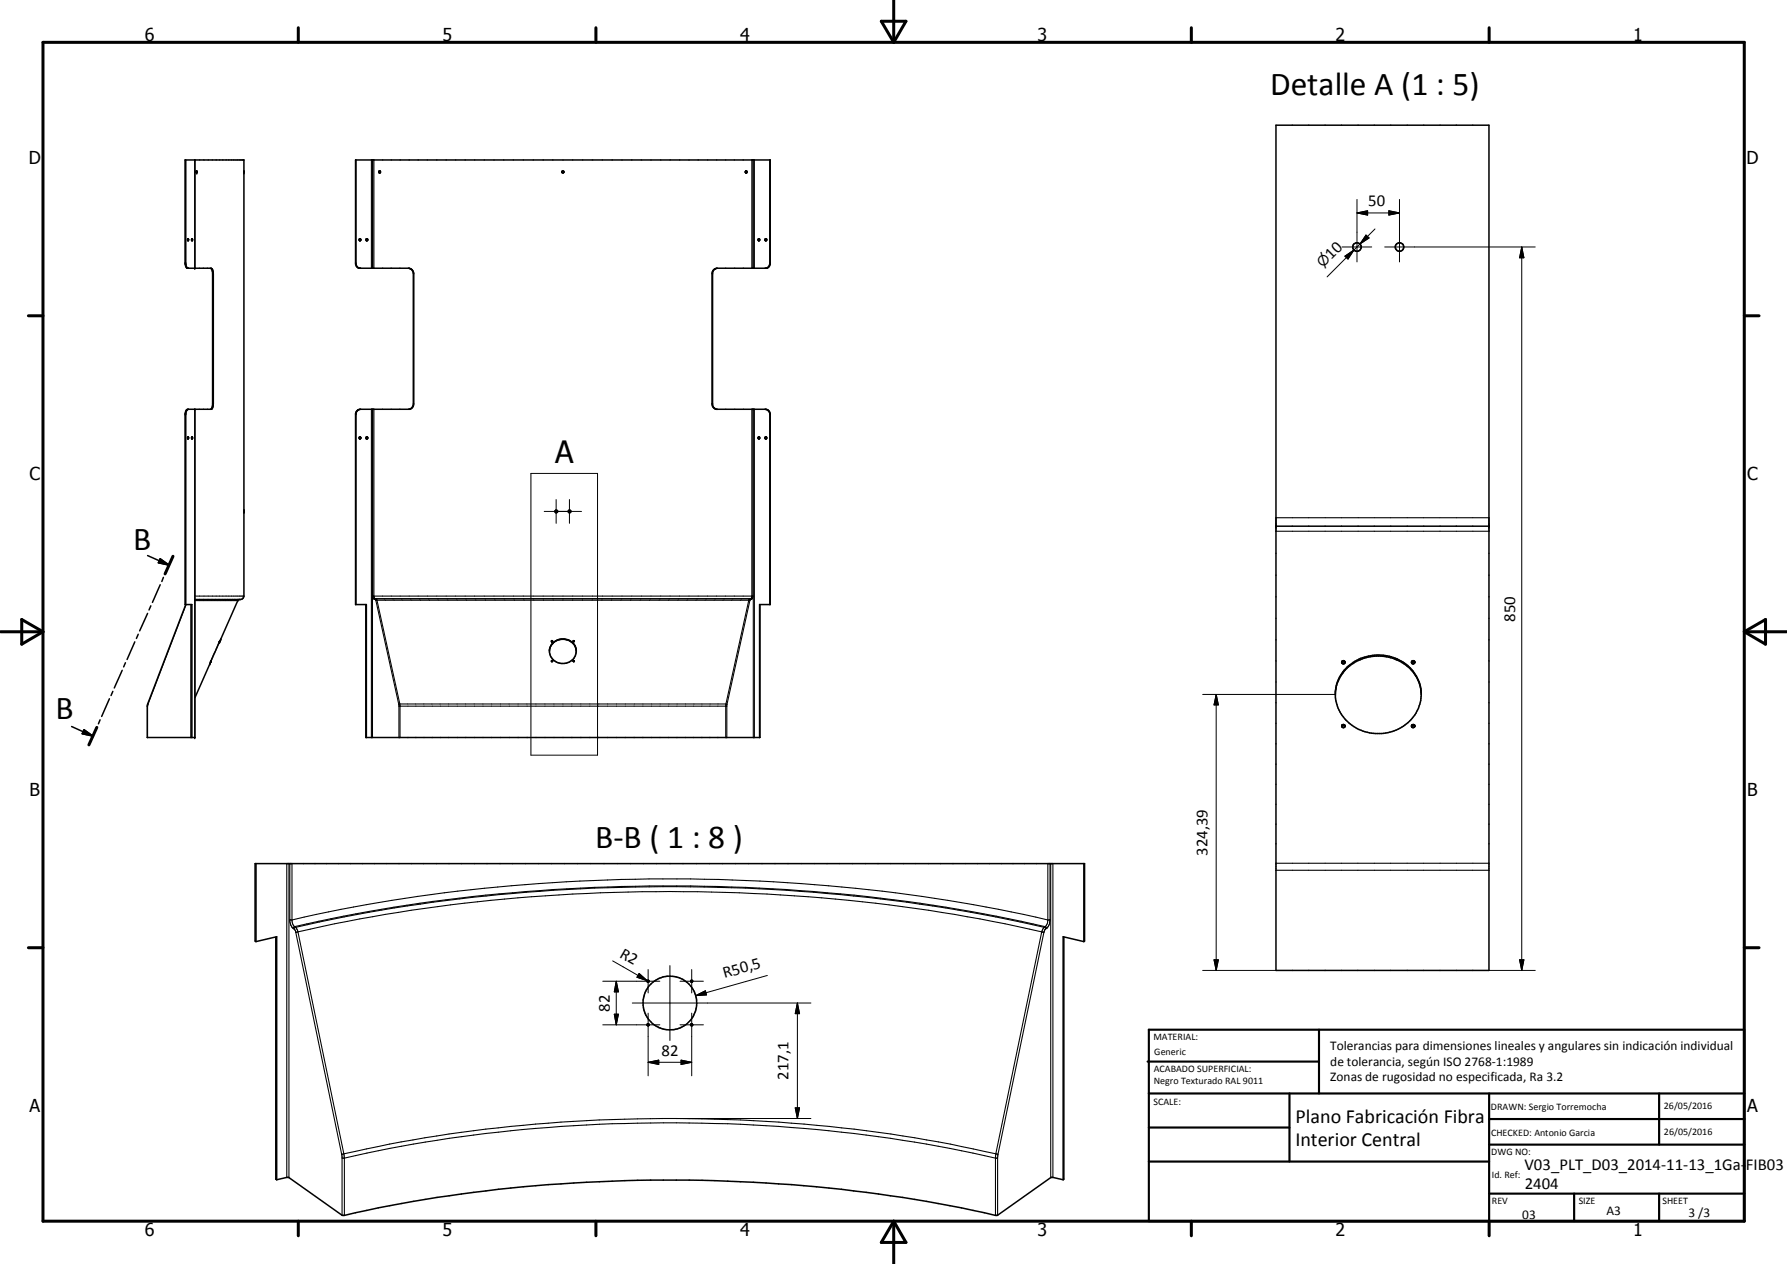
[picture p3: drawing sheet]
<svg xmlns="http://www.w3.org/2000/svg" width="420mm" height="297mm" viewBox="0 0 420 297" stroke-linecap="round" stroke-linejoin="round" font-family="sans-serif">
<g fill="none" stroke="#000" stroke-width=".35">
<path d="M43.7 37.6v24.2l.1 .7 .4 .5M45.8 37.6v25.4M83.7 37.6v24.2l.2 .7 .6 .5M181 37.6v24.5l-.5 .8-.4 .1M300 29.4h50.1v198.6h-50.1zM44.1 56.1l.3 .2-.2 .3zM44.1 56.1v.4M45.1 56.1v.4M45.2 56.1l.1 .2-.1 .3-.2-.1zM46.1 40.2v.4M46.2 40.2l.1 .1v.3zM84.6 56.1l.1 .2-.1 .3"/>
<path d="M84.6 56.1l.3 .2-.3 .3M84.6 56.1l-.2 .2 .2 .3M86.1 56.1a.22 .22 0 0 1 .3 .2 .22 .22 0 0 1-.3 .3zM86.2 56.1l.3 .2-.1 .2-.2 .1M89.1 40.3l.3-.1 .1 .2-.1 .2-.3-.1zM89.3 40.2v.4M89.4 40.5v.1M132.1 40.3l.3-.1 .2 .2-.4 .2zM175.2 40.5l.1 .1M175.3 40.2l.3 .1-.1 .3-.3-.2zM175.4 40.2v.4M178.3 56.1l.3 .2-.2 .3-.2-.3z"/>
<path d="M178.5 56.1l-.2 .2 .2 .3M180 56.1v.5M180 56.1l.3 .2-.3 .3M180.1 56.1l-.2 .1v.3l.2 .1M49.5 63l.4 .4 .1 .7v31.1l-.1 .6-.3 .4M96 63l.9 .4 .4 .9-.1 31.1-.4 .6-.5 .2h-11.6l-.6 .2-.5 .8v44.9h2.5v31.2M96.3 63.1l-11.8-.1-.7-.5-.2-.4v-24.5h97.5v24.5l-.2 .4-.7 .5h-11.6l-.8 .4-.3 .4-.1 31.1 .4 .9 .6 .4M96.5 63.2l.3 .2 .4 .7v31.1l-.4 .6-.5 .4M168.7 63l-.9 .4-.3 .7v31.1l.2 .4 .5 .5M44.3 96.2l-.5 .4-.1 .9v44.6l-9 23.4-.1 7.8h11.2v-77.1M84.8 96.2l-.4 .1-.5 .4-.2 .8v44.6M168.3 96.2l12.1 .1"/>
<path d="M179.9 96.2l.7 .2 .5 .8v44.9h-2.5v31.2M180.5 96.4l.5 .8v44.9M44.1 102.7a.21 .21 0 0 1 .3 .2 .21 .21 0 0 1-.3 .2zM44.1 102.7v.4M45.1 102.7v.4M45.2 102.7l.1 .2-.1 .3-.2-.2zM84.6 102.7l.3 .2-.3 .3M84.6 102.7l.1 .1-.1 .4M84.6 102.7l-.2 .2 .2 .3M86.2 102.7l.2 .2-.3 .2v-.4l.4 .2-.1 .2-.2 .1M178.4 103.2l.2-.1v-.4a.24 .24 0 0 0-.4 .2 .24 .24 0 0 0 .3 .3M178.5 102.7l-.1 .4"/>
<path d="M180 102.7a.24 .24 0 0 1 .3 .3 .24 .24 0 0 1-.4 0v-.2l.2-.1M180 102.7l-.1 .2 .2 .3M34.7 130.6l5 2.2M37.7 131.3l2 1.5-2.5-.6zM37.7 137.4l-1.9 4.2M38.4 135.7l-.4 1M40.7 130.7l-1.9 4.2M300 123.7h50.1M28.7 157.5l-1.8 4.2M29.5 155.7l-.4 1M31.7 150.8l-1.8 4.2M32.5 149.1l-.4 .9"/>
<path d="M34.7 144.1l-1.9 4.2M35.5 142.4l-.5 .9M44.9 142.1v31.2M45.8 140.9h10.7l.6-.3 .3-.5v-102.5h-13.9v24.5l.5 .9h5.6a1.33 1.33 0 0 1 .6 1.3l-.1 31.3-.4 .6h-5.6l-.3 .2-.3 .8v44.9h1.6v31.2M49.5 155.6h.1M49.6 155.5l-3.8 8.5M49.6 155.5l-.1 .1M49.6 155.4v.1M49.6 155.3v.1M51.6 150.9l-2 4.5M51.7 150.7l-.1 .2M51.7 150.6v.1"/>
<path d="M51.7 150.7l-.1 .1M56.2 140.9l-.3 .2-4.3 9.8M86 142.1v31.2h92.7v-31.2M88.2 140.7h88.3M129.6 151.6a3.3 3.3 0 0 1 5.6 .1M129.6 151.7l-.4 1.1M129.6 151.6a3.1 3.1 0 0 0 1 3.9 3.1 3.1 0 0 0 3.9-.4l.7-.9 .3-1.1M129.7 155.4h.2M129.7 150.6l.1-.1 .1 .2zM129.7 150.7h.2M129.7 155.4v.1M129.7 150.7v.1"/>
<path d="M129.9 150.7l-.1 .1M129.9 155.4l-.2-.2v.2M129.9 155.4l-.2 .1M130.3 150.9l-.7 .8M130.6 150.7a3.4 3.4 0 0 1 4.5 1M134.8 155.4h.2M134.8 155.4l.1-.2 .1 .2M134.8 150.7l.1-.2 .1 .2M134.8 150.6v.1h.2M134.8 150.7h.2M134.8 150.7l.1 .1M135 150.6h.1"/>
<path d="M135 150.7l-.1 .1M135 150.6v.1M135.1 151.7l.2 .2M135.2 151.9l.3 .6M135.3 152.2l.2 .3M135.5 152.5v.5M135.5 152.5v.6M315.5 155.7l.3 .3 .4-.3M315.5 155.7a.38 .38 0 0 1 .4-.5 .38 .38 0 0 1 .3 .5M315.5 155.7l.4-.2 .4 .2M315.5 155.8l.1 .1M331.9 155.7l.1 .2a.41 .41 0 0 0 .6-.2"/>
<path d="M331.9 155.7l.4-.2 .3 .2M332.1 155.3h.1M332.1 155.3l-.2 .2v.2M332.2 155.3h.2M332.4 155.3h.1M332.5 155.3l.1 .4M16.8 170.7l5 2.3M19.8 171.5l2 1.5-2.5-.6zM22.8 170.9l-1.9 4.1M23.5 169.2l-.4 .9M25.7 164.2l-1.8 4.2M26.5 162.5l-.4 .9"/>
<path d="M314 162.5a9.9 9.9 0 0 0 12.8 9.5 9.4 9.4 0 0 0 7.4-8.8M314 162.3a10.1 10.1 0 0 1 14.3-7.2 9.1 9.1 0 0 1 5.7 6.4l.1 .8M315.5 170.8l.3 .2 .4-.2M315.5 170.7l.4-.2 .4 .2M315.5 170.8v-.5h.4l.4 .3-.1 .2M315.8 170.3h-.1M316 170.3h.1M316.2 170.4v.1M331.9 170.8l.3 .2 .4-.2M331.9 170.8l.1-.5h.3l.3 .2v.3M331.9 170.7l.4-.2 .3 .2M332.2 170.3h-.1"/>
<path d="M332.4 170.3h.1M334.1 162.3l.1 .9M334.1 162.3a10 10 0 0 0-12.3-8.1 10.9 10.9 0 0 0-4.8 2.3 8.6 8.6 0 0 0-3 6.3M60.2 202.9v18.4M254.8 202.9v18.4M60.2 221.3l-.2-.2v-18.2h195v18.2l-.2 .2M60.2 221.3l4.9-1.2v57.1M64.8 220.2v56.9l.3 .1M152.2 230.4h.4v.4h-.4zM250.1 220.2v56.9l-.1 .1M254.8 221.3l-4.8-1.2v57.1M152.2 240.7l.3-.1 .1 .4h-.4z"/>
<path d="M162.5 240.6l.4 .2-.3 .3-.2-.2zM65.1 277.2l2.3-.5h.5l12.6 8.9a359.1 359.1 0 0 1 150.9-.6l3.1 .6 12.5-8.9h.6l2.4 .5"/>
<circle cx="319.1" cy="58.1" r="1"/>
<circle cx="329.1" cy="58" r=".99"/>
<circle cx="130.8" cy="120.2" r=".33"/>
<circle cx="133.9" cy="120.2" r=".31"/>
<circle cx="157.5" cy="235.7" r="6.3"/>
<circle cx="162.6" cy="230.6" r=".25"/>
</g>
<g fill="#000">
<circle cx="45.8" cy="37.6" r=".18"/>
<circle cx="46.3" cy="40.6" r=".18"/>
<circle cx="46.3" cy="40.2" r=".18"/>
<circle cx="57.4" cy="40.6" r=".18"/>
<circle cx="57.4" cy="40.2" r=".18"/>
<circle cx="45.8" cy="63" r=".18"/>
<circle cx="45.8" cy="96.2" r=".18"/>
<circle cx="57.4" cy="119.9" r=".18"/>
<circle cx="300" cy="123.7" r=".18"/>
<circle cx="350.1" cy="123.7" r=".18"/>
<circle cx="49.3" cy="156" r=".18"/>
<circle cx="49.6" cy="155.3" r=".18"/>
<circle cx="51.6" cy="150.9" r=".18"/>
<circle cx="51.7" cy="150.7" r=".18"/>
<circle cx="51.9" cy="150.2" r=".18"/>
<circle cx="129.7" cy="150.7" r=".18"/>
<circle cx="45.8" cy="173.3" r=".18"/>
</g>
<g fill="none" stroke="#000" stroke-width=".25">
<path d="M45.8 37.6v25.4M87.3 37.6v25.4M87.6 37.6v25.4M87.7 37.6v25.4M87.9 37.6v25.4M176.8 37.6v25.4M177 37.6v25.4M177.1 37.6v25.4M177.4 37.6v25.4M43.5 61.8h.2M50 64.3h.2M83.6 61.8h.1"/>
<path d="M97.2 64.3h.1M167.4 64.3h.1M181 61.8h.1M43.5 97.5h.2M45.8 96.2v77.1M50 94.9h.2M83.6 97.5h.1M87.3 96.2v77.1M87.6 96.2v77.1M87.7 96.2v44l.1 .5 .3 .2M87.9 96.2v44l.3 .7M97.2 94.9h.1"/>
<path d="M167.4 94.9h.1M176.8 96.2v44l-.3 .7M177 96.2v44l-.1 .4-.3 .3M177.1 96.2v77.1M177.4 96.2v77.1M181 97.5h.1M300 121.7h50.1M300 124.8h50.1M43.8 142.1l-9 23.4M45.8 140.1h11.6M45.8 141.1h10.1M55.9 141.1h.1"/>
<path d="M87.7 140.1h89.3M88.1 140.9l.3 .2M88.1 140.9l.3-.2 .2 .4M88.4 141.1l5.4 24.4M88.6 141.1h-.2M88.6 141.1h87.5M88.6 141.1l5.4 24.3M176.1 141.1h.2M176.1 141.1l-5.4 24.3M176.3 141.1l-5.4 24.4M176.6 140.9l-.3 .2M176.6 140.9v-.2h-.3l-.2 .4"/>
<path d="M34.6 165.9h.1M34.7 165.5h.1M34.7 165.9v7.4M34.8 165.5l-.1 .4M93.8 165.5v7.8M93.8 165.9h77.1M94 165.4l-.2 .1M94 165.4h76.7M94 165.4l.1 7.9M170.7 165.4l.2 .1M170.7 165.4l-.1 7.9M170.9 165.5v7.8"/>
<path d="M67.4 202.9v73.8M67.9 202.9v73.8M68.1 216.2h.3a416.9 416.9 0 0 1 157.5-4.1l8.9 1.6 11.6 2.5M68.1 202.9v13.7l.3 .9 .5 .7M68.7 202.9v13.5l.2 .9 .3 .5M68.9 218.2l.3 .2M69.2 218.4l.3 .7M69.2 217.8l.3 .1M69.2 217.8l-.3 .4M69.2 217.8a407.4 407.4 0 0 1 125.3-8 356.5 356.5 0 0 1 51.2 8M69.5 217.9l.6 1.1M69.5 217.9l-.3 .2v.3"/>
<path d="M69.5 217.9a405.7 405.7 0 0 1 118.5-8.4 374.4 374.4 0 0 1 57.5 8.4M69.5 219.1l10.8 52.2M70.1 219l-.6 .1M70.1 219l10.7 52.1M70.1 219a391.6 391.6 0 0 1 100.5-9.3 378.1 378.1 0 0 1 74.3 9.3M244.9 219l.5 .1M244.9 219l-10.8 52.1M245.4 219.1l-10.8 52.2M245.5 217.9l.3 .2v.3M245.5 217.9l-.6 1.1M245.6 218.6h.1M245.7 217.8l.4 .4"/>
<path d="M245.7 217.8l-.2 .1M245.8 218.4l-.4 .7M246.1 218.2l-.3 .2M246.4 202.9v13.3M246.4 216.2a1.93 1.93 0 0 1-.7 1.6M246.9 202.9v13.4l-.2 1-.6 .9M246.9 216.2h-.5M247 202.9v73.8M247.6 202.9v73.8M300 204.5h50.1M300 202.9h50.1M80.3 271.3l.1 14.3"/>
<path d="M80.4 272.1l.6 .1M80.8 271.1l-.5 .2M80.8 271.1l.2 1.1M80.8 271.1a321 321 0 0 1 51.1-7.4 355.8 355.8 0 0 1 96.9 6.3l5.3 1.1M81 272.2v13.4M234.1 271.1l.5 .2M234.1 271.1l-.1 14.5M234.6 272.1l-.1 .1a335.2 335.2 0 0 0-51.4-7.5 357.4 357.4 0 0 0-99.5 6.9l-2.6 .6M234.6 271.3v14.3"/>
</g>
<g fill="none" stroke="#000" stroke-width=".71">
<path d="M10.1 9.9h400v277.1h-400zM70.1 6.5v3.4M140.1 6.5v3.4M207.2 5h5.8l-2.9 4.9zM210.1 0v9.9M280.1 6.5v3.4M350.1 6.5v3.4M6.7 74.2h3.4M410.1 74.2h3.5M40.7 130.7l-1.9 4.2M.1 148.5h10M5.1 145.6l5 2.9-5 2.9z"/>
<path d="M410.1 148.5h10M410.1 148.5l5-2.9v5.8zM22.8 170.9l-1.9 4.1M6.7 222.7h3.4M410.1 222.7h3.5M70.1 287v3.4M140.1 287v3.4M210.1 287v10M210.1 287l2.9 5h-5.8zM280.1 287v3.4M350.1 287v3.4"/>
</g>
<g fill="none" stroke="#000" stroke-width=".51">
<path d="M269.8 249.5h40.3M270.1 242h140v45h-140zM270.1 257h140M303.2 257v16M310.1 242v15M350.1 257v30M390.1 257v12M270.1 265h33.1M270.1 273h80M350.1 269h60M350.1 263h60M350.1 280.5h60"/>
<path d="M370.1 280.5v6.5M390.1 280.5v6.5"/>
</g>
<g fill="none" stroke="#000" stroke-width=".24">
<path d="M315.5 58h7M319.1 50l2.5-.5v1zM319.1 50h9.9M319.1 46.9v14.7M321.2 55.2l.7 .7-2.1 1.4zM323.3 53.8l-11.3 11.3M325.6 58h35.4M326.5 49.5l2.5 .5-2.5 .5zM329 46.9v14.7M357.8 58l.5 2.6h-1zM357.8 58v170M316.2 60.2l2.1-1.4-1.4 2.1z"/>
<path d="M124.8 111.3h15.7v66.2h-15.7zM130.8 117.4v5.6M133.9 117.4v5.6M128 120.2h8.7M282.8 163.2h31.2M286 163.2l.5 2.5h-1.1zM286 163.2v64.8M141.7 230.6h13.4M144 225.8l8.2 4.7M144.4 238.3h1l-.5 2.5zM144.9 230.6l.5 2.5h-1zM144.9 230.6v10.2"/>
<path d="M148.7 235.7h42M150.3 228.8l1.9 1.7-2.4-.8zM152.4 227.8v5.5M152.4 238.1v14.7M157.5 226.9v17.6M159.9 230.6h5.5M162.6 227.8v5.5M162.6 238.1v14.7M163.6 234l2.3-1.2 .2 1zM180.4 229.2l-16.8 4.8M187.5 235.7l.5 2.5h-1zM187.5 235.7v27.1"/>
<path d="M282.8 228h17.2M285.4 225.6h1.1l-.5 2.4zM350.1 228h10.9M357.3 225.6h1l-.5 2.4zM141.7 240.8h13.4M152.4 249.6l2.5-.5v1zM152.4 249.6h10.2M159.9 240.8h5.5M160.1 249.1l2.5 .5-2.5 .5zM157.5 262.8h33.2M187 260.3h1l-.5 2.5z"/>
</g>
<g fill="#000">
<path d="M321.2 55.2l.7 .7-2.1 1.4zM319.1 50l2.5-.5v1zM326.5 49.5l2.5 .5-2.5 .5zM316.2 60.2l2.1-1.4-1.4 2.1zM357.8 58l.5 2.6h-1zM37.7 131.3l2 1.5-2.5-.6zM19.8 171.5l2 1.5-2.5-.6zM286 163.2l.5 2.5h-1.1zM144.4 238.3h1l-.5 2.5zM144.9 230.6l.5 2.5h-1zM150.3 228.8l1.9 1.7-2.4-.8zM163.6 234l2.3-1.2 .2 1z"/>
<path d="M187.5 235.7l.5 2.5h-1zM285.4 225.6h1.1l-.5 2.4zM357.3 225.6h1l-.5 2.4zM152.4 249.6l2.5-.5v1zM160.1 249.1l2.5 .5-2.5 .5zM187 260.3h1l-.5 2.5z"/>
</g>
<g font-size="7.9">
<text x="298.6" y="22.3">Detalle A (1 : 5)</text>
<text x="31.3" y="129.2">B</text>
<text x="13.1" y="168.9">B</text>
<text x="139.9" y="199.4">B-B ( 1 : 8 )</text>
</g>
<text font-size="7.2" x="130.5" y="108.9">A</text>
<g font-size="4.7">
<text x="304.6" y="263.9">Plano Fabricación Fibra</text>
<text x="304.6" y="269.3">Interior Central</text>
</g>
<g font-size="4.2">
<text x="34" y="9.6">6</text>
<text x="104" y="9.6">5</text>
<text x="174" y="9.6">4</text>
<text x="244" y="9.6">3</text>
<text x="314" y="9.6">2</text>
<text x="384" y="9.6">1</text>
<text x="6.8" y="38.7">D</text>
<text x="410.6" y="38.7">D</text>
<text x="7" y="112.9">C</text>
<text x="410.8" y="112.9">C</text>
<text x="7" y="187.1">B</text>
<text x="410.8" y="187.1">B</text>
<text x="7" y="261.4">A</text>
<text x="410.8" y="261.4">A</text>
<text x="34" y="290.4">6</text>
<text x="104" y="290.4">5</text>
<text x="174" y="290.4">4</text>
<text x="244" y="290.4">3</text>
<text x="314" y="290.4">2</text>
<text x="384" y="290.4">1</text>
</g>
<g font-size="3.9">
<text x="321.7" y="48.5">50</text>
<text x="313" y="61.1" transform="rotate(-45 313 61.1)">10</text>
<text x="356.2" y="146.1" transform="rotate(-90 356.2 146.1)">850</text>
<text x="283.9" y="201.1" transform="rotate(-90 283.9 201.1)">324,39</text>
<text x="145.5" y="224.8" transform="rotate(30 145.5 224.8)">R2</text>
<text x="170.4" y="229.9" transform="rotate(-16 170.4 229.9)">R50,5</text>
<text x="143.4" y="237.7" transform="rotate(-90 143.4 237.7)">82</text>
<text x="155.5" y="248.1">82</text>
<text x="185.4" y="253.8" transform="rotate(-90 185.4 253.8)">217,1</text>
<text x="358.5" y="275">V03_PLT_D03_2014-11-13_1Ga-FIB03</text>
<text x="358.5" y="279.4">2404</text>
</g>
<text font-size="3.3" x="311" y="63.1" transform="rotate(-45 311 63.1)">n</text>
<g font-size="3.1">
<text x="312.7" y="246.8">Tolerancias para dimensiones lineales y angulares sin indicación individual</text>
<text x="312.7" y="250.4">de tolerancia, según ISO 2768-1:1989</text>
<text x="312.7" y="254">Zonas de rugosidad no especificada, Ra 3.2</text>
<text x="357.9" y="286.4">03</text>
<text x="377.7" y="285.6">A3</text>
<text x="397" y="285.9">3 /3</text>
</g>
<g font-size="2.4">
<text x="271.2" y="244.4">MATERIAL:</text>
<text x="271.3" y="252">ACABADO SUPERFICIAL:</text>
<text x="271.4" y="247.9">Generic</text>
<text x="271.3" y="254.6">Negro Texturado RAL 9011</text>
<text x="271.2" y="259.7">SCALE:</text>
<text x="350.6" y="260.8">DRAWN: Sergio Torremocha</text>
<text x="391.2" y="260.6">26/05/2016</text>
<text x="350.6" y="267">CHECKED: Antonio Garcia</text>
<text x="391.2" y="266.7">26/05/2016</text>
<text x="350.6" y="271.4">DWG NO:</text>
<text x="350.8" y="276.9">Id. Ref:</text>
<text x="350.8" y="282.8">REV</text>
<text x="371.2" y="282.9">SIZE</text>
<text x="390.9" y="282.9">SHEET</text>
</g>
</svg>
